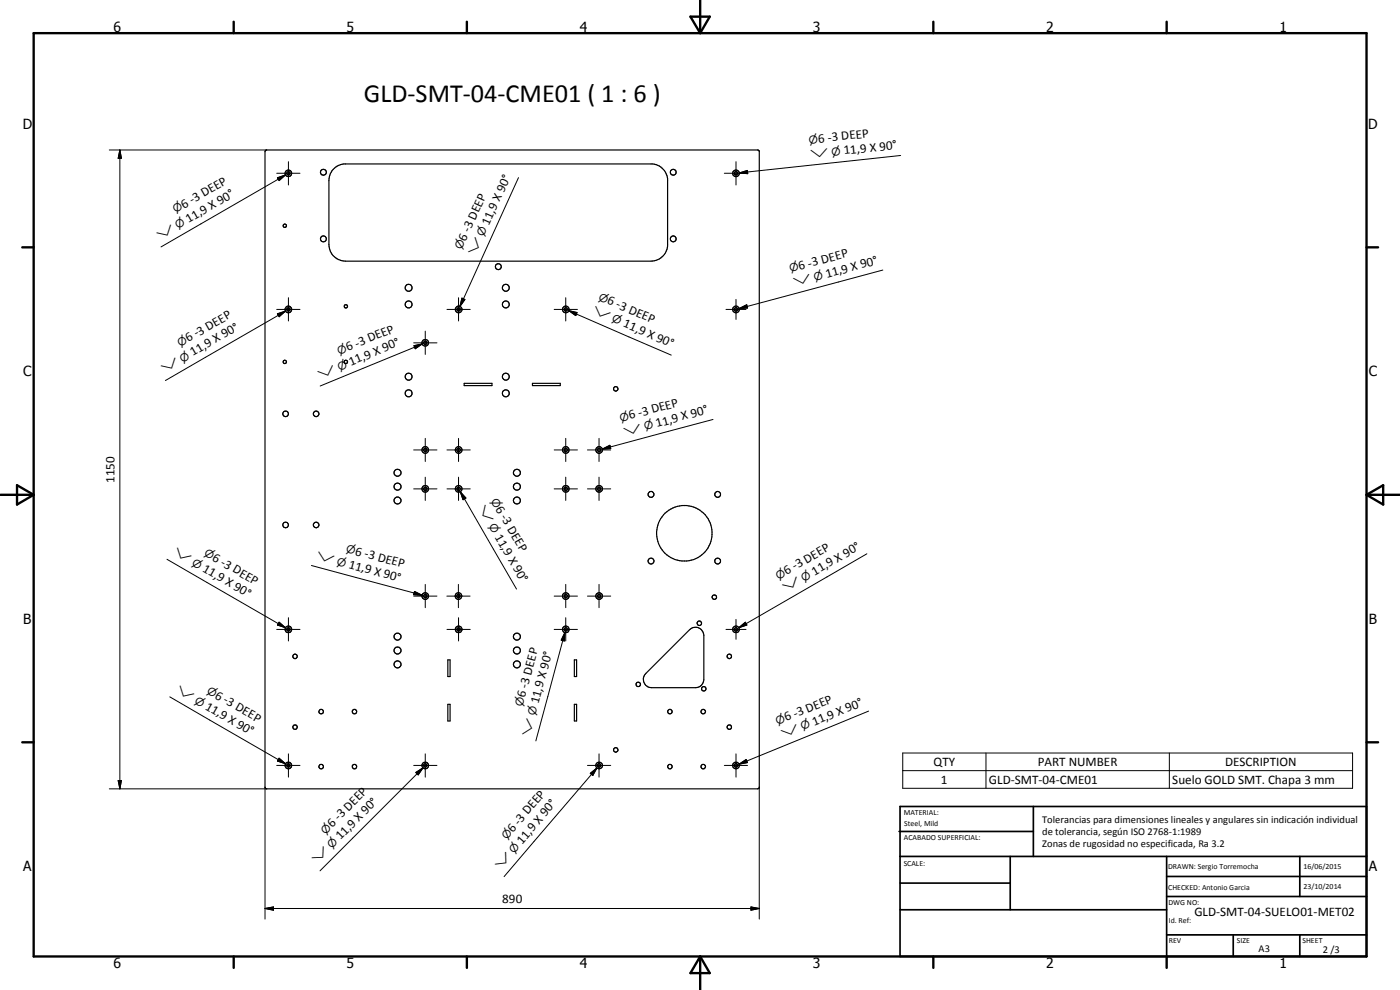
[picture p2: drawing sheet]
<svg xmlns="http://www.w3.org/2000/svg" width="420mm" height="297mm" viewBox="0 0 420 297" stroke-linecap="round" stroke-linejoin="round" font-family="sans-serif">
<g fill="none" stroke="#000" stroke-width=".35">
<path d="M79.7 45.1l147.7-.1 .4 .2 .1 191.1-.2 .3h-148l-.2-.4v-190.7zM100 50.8l1.2-1 2-.6h92.7a5.1 5.1 0 0 1 4.5 4.4v20.3a5 5 0 0 1-5 4.5h-91.7a5 5 0 0 1-5-5.1v-19.1l.4-2zM139.3 115h8.3v.7h-8.3zM159.8 115h8.3v.7h-8.3zM134.4 198h.7v5h-.7zM172.4 198h.6v5h-.6zM207 188.9a2.51 2.51 0 0 1 2.7-.5 2.51 2.51 0 0 1 1.5 2.3v13.1a2.52 2.52 0 0 1-2.5 2.5h-13.1a2.5 2.5 0 0 1-2.3-1.5 2.5 2.5 0 0 1 .5-2.7zM134.4 211.3h.7v5h-.7zM172.4 211.3h.6v5h-.6z"/>
<circle cx="86.5" cy="52" r="1"/>
<circle cx="86.5" cy="52" r=".5"/>
<circle cx="97.1" cy="51.7" r=".88"/>
<circle cx="202.1" cy="51.7" r=".86"/>
<circle cx="220.9" cy="52" r=".98"/>
<circle cx="220.9" cy="52" r=".51"/>
<circle cx="85.5" cy="67.7" r=".5"/>
<circle cx="97.1" cy="71.7" r=".89"/>
<circle cx="149.6" cy="80" r=".88"/>
<circle cx="202.1" cy="71.7" r=".88"/>
<circle cx="86.6" cy="92.8" r=".51"/>
<circle cx="86.6" cy="92.8" r=".99"/>
<circle cx="103.8" cy="91.9" r=".51"/>
<circle cx="122.6" cy="91.3" r="1.04"/>
<circle cx="122.6" cy="86.4" r="1.04"/>
<circle cx="137.6" cy="92.8" r=".5"/>
<circle cx="137.6" cy="92.8" r=".99"/>
<circle cx="151.8" cy="91.3" r="1.03"/>
<circle cx="151.8" cy="86.4" r="1.05"/>
<circle cx="169.8" cy="92.9" r=".98"/>
<circle cx="169.8" cy="92.8" r=".5"/>
<circle cx="220.9" cy="92.8" r="1"/>
<circle cx="220.9" cy="92.8" r=".51"/>
<circle cx="85.5" cy="108.6" r=".5"/>
<circle cx="103.8" cy="108.6" r=".51"/>
<circle cx="122.6" cy="113" r="1.03"/>
<circle cx="122.6" cy="118" r="1.05"/>
<circle cx="127.6" cy="102.8" r=".99"/>
<circle cx="127.6" cy="102.8" r=".5"/>
<circle cx="151.8" cy="118" r="1.03"/>
<circle cx="151.8" cy="113" r="1.03"/>
<circle cx="184.8" cy="116.7" r=".67"/>
<circle cx="85.7" cy="124.2" r=".83"/>
<circle cx="94.9" cy="124.2" r=".84"/>
<circle cx="127.6" cy="135" r=".98"/>
<circle cx="127.6" cy="135" r=".5"/>
<circle cx="137.6" cy="135" r=".5"/>
<circle cx="137.6" cy="135" r=".99"/>
<circle cx="169.8" cy="135" r=".98"/>
<circle cx="169.8" cy="135" r=".5"/>
<circle cx="179.8" cy="135" r=".5"/>
<circle cx="179.8" cy="135" r="1.01"/>
<circle cx="85.7" cy="157.5" r=".83"/>
<circle cx="94.9" cy="157.5" r=".83"/>
<circle cx="119.3" cy="146" r="1.05"/>
<circle cx="119.3" cy="141.8" r="1.04"/>
<circle cx="119.3" cy="150.2" r="1.04"/>
<circle cx="127.6" cy="146.6" r=".99"/>
<circle cx="127.6" cy="146.7" r=".5"/>
<circle cx="137.6" cy="146.7" r=".5"/>
<circle cx="137.6" cy="146.7" r="1"/>
<circle cx="155.1" cy="150.2" r="1.04"/>
<circle cx="155.1" cy="141.8" r="1.03"/>
<circle cx="155.1" cy="146" r="1.05"/>
<circle cx="169.8" cy="146.7" r=".98"/>
<circle cx="169.8" cy="146.7" r=".5"/>
<circle cx="179.8" cy="146.7" r=".51"/>
<circle cx="179.8" cy="146.7" r="1"/>
<circle cx="195.4" cy="148.3" r=".88"/>
<circle cx="205.4" cy="160" r="8.4"/>
<circle cx="215.4" cy="148.3" r=".88"/>
<circle cx="127.6" cy="178.9" r="1"/>
<circle cx="127.6" cy="178.9" r=".5"/>
<circle cx="137.6" cy="178.9" r="1"/>
<circle cx="137.6" cy="178.9" r=".51"/>
<circle cx="169.8" cy="178.9" r=".5"/>
<circle cx="169.8" cy="178.8" r="1.01"/>
<circle cx="179.8" cy="178.9" r=".5"/>
<circle cx="179.8" cy="178.9" r="1.01"/>
<circle cx="195.4" cy="168.3" r=".87"/>
<circle cx="214.4" cy="179.2" r=".65"/>
<circle cx="215.4" cy="168.3" r=".88"/>
<circle cx="86.5" cy="188.8" r=".49"/>
<circle cx="86.5" cy="188.8" r="1"/>
<circle cx="88.5" cy="196.9" r=".67"/>
<circle cx="119.3" cy="199.3" r="1.05"/>
<circle cx="119.3" cy="195.2" r="1.05"/>
<circle cx="119.3" cy="191" r="1.05"/>
<circle cx="137.6" cy="188.9" r=".5"/>
<circle cx="137.6" cy="188.8" r="1.01"/>
<circle cx="155.1" cy="191" r="1.05"/>
<circle cx="155.1" cy="199.3" r="1.04"/>
<circle cx="155.1" cy="195.2" r="1.03"/>
<circle cx="169.8" cy="188.8" r=".98"/>
<circle cx="169.8" cy="188.9" r=".5"/>
<circle cx="209.9" cy="187" r=".67"/>
<circle cx="218.9" cy="196.9" r=".67"/>
<circle cx="220.9" cy="188.8" r=".98"/>
<circle cx="220.9" cy="188.8" r=".51"/>
<circle cx="88.5" cy="218.2" r=".67"/>
<circle cx="96.4" cy="213.5" r=".66"/>
<circle cx="106.4" cy="213.5" r=".67"/>
<circle cx="191.5" cy="205.3" r=".66"/>
<circle cx="201" cy="213.5" r=".68"/>
<circle cx="211.1" cy="213.5" r=".67"/>
<circle cx="211.2" cy="206.7" r=".67"/>
<circle cx="218.9" cy="218.2" r=".67"/>
<circle cx="86.5" cy="229.7" r=".49"/>
<circle cx="86.6" cy="229.7" r=".99"/>
<circle cx="96.4" cy="230" r=".68"/>
<circle cx="106.4" cy="230" r=".69"/>
<circle cx="127.6" cy="229.7" r=".99"/>
<circle cx="127.6" cy="229.7" r=".5"/>
<circle cx="179.8" cy="229.7" r=".5"/>
<circle cx="179.8" cy="229.7" r=".99"/>
<circle cx="184.8" cy="225" r=".66"/>
<circle cx="201" cy="230" r=".66"/>
<circle cx="211" cy="230" r=".66"/>
<circle cx="220.9" cy="229.7" r=".5"/>
<circle cx="220.9" cy="229.7" r="1"/>
</g>
<g fill="none" stroke="#000" stroke-width=".71">
<path d="M10.1 9.9h400v277.1h-400zM70.1 6.5v3.4M140.1 6.5v3.4M207.2 5h5.8l-2.9 4.9zM210.1 0v9.9M280.1 6.5v3.4M350.1 6.5v3.4M6.7 74.2h3.4M410.1 74.2h3.5M.1 148.5h10M5.1 145.6l5 2.9-5 2.9zM410.1 148.5h10"/>
<path d="M410.1 148.5l5-2.9v5.8zM6.7 222.7h3.4M410.1 222.7h3.5M70.1 287v3.4M140.1 287v3.4M210.1 287v10M210.1 287l2.9 5h-5.8zM280.1 287v3.4M350.1 287v3.4"/>
</g>
<g fill="none" stroke="#000" stroke-width=".51">
<path d="M269.8 249.5h40.3M270.1 242h140v45h-140zM270.1 257h140M303.2 257v16M310.1 242v15M350.1 257v30M390.1 257v12M270.1 265h33.1M270.1 273h80M350.1 269h60M350.1 263h60M350.1 280.5h60"/>
<path d="M370.1 280.5v6.5M390.1 280.5v6.5"/>
</g>
<g fill="none" stroke="#000" stroke-width=".3">
<path d="M32.8 45h47.2M36 45l.4 2.5h-.9zM36 45v191.7M83 52h7M83.3 53.3l2.4-.8-1.9 1.7zM85.7 52.5l-37.4 21.6M86.6 48.5v7M155.6 53.3l-17.6 38.6M217.4 52h7M220.9 48.5v7M221.9 51.9l2.4-.8 .1 1zM270.3 46.7l-48.4 5.2"/>
<path d="M83 92.8h7M83.3 94.1l2.4-.8-1.9 1.7zM85.7 93.3l-36.1 20.9M86.6 89.3v7M127.6 99.4v6.9M134.1 92.8h7M137.6 89.3v7M138.6 89.5l.9 .4-1.5 2zM166.3 92.8h7M169.8 89.3v7M170.7 93.2l2.5 .6-.4 .9zM170.7 93.2l30.8 13.4"/>
<path d="M217.9 92.8h6M220.9 89.8v6M221.8 92.6l2.3-1.2 .3 1zM265 81l-43.2 11.6M124.2 102.9h6.9M124.2 103.7l2.5-.5-2.1 1.4zM126.7 103.2l-30.6 12.6M124.2 135h6.9M127.6 131.5v7M134.1 135h7M137.6 131.5v7M166.3 135h7"/>
<path d="M169.8 131.5v7M176.3 135h7M179.8 131.5v7M180.8 134.7l2.2-1.1 .3 1zM214 125.9l-33.2 8.8M124.2 146.7h6.9M127.6 143.2v7M134.1 146.7h7M137.6 143.2v7M138.1 147.5l1.7 1.9-.8 .5zM138.1 147.5l16.9 29.2M166.3 146.7h7"/>
<path d="M169.8 143.2v7M176.3 146.7h7M179.8 143.2v7M50.1 167.8l35.6 20.5M93.5 169.7l33.2 8.9M124.2 178.9h6.9M124.4 177.5l2.3 1.1-2.6-.2zM127.6 175.3v7M134.1 178.9h7M137.6 175.3v7M166.3 178.9h7M169.8 175.3v7"/>
<path d="M176.3 178.9h7M179.8 175.3v7M260.2 166.2l-38.5 22.1M83 188.8h7M83.8 186.7l1.9 1.6-2.4-.8zM86.6 185.3v7M134.1 188.8h7M137.6 185.3v7M166.3 188.8h7M169.5 189.8l-.1 2.5-1-.2zM169.5 189.8l-8.7 32.5M169.8 185.3v7"/>
<path d="M217.9 188.8h6M220.9 185.8v6M221.7 188.3l2-1.6 .4 .8zM51 209.1l34.7 20.1M260.7 213.4l-38.9 15.9M32.8 236.7h47.2M35.5 234.2h.9l-.4 2.5zM79.5 236.2v39.6M83 229.7h7M83.8 227.5l1.9 1.7-2.4-.9zM86.6 226.2v7M124.2 229.7h6.9"/>
<path d="M124.8 231.8l2.1-1.4-1.4 2.1zM126.9 230.4l-30.9 30.9M127.6 226.2v7M176.3 229.7h7M177.2 232l1.9-1.6-1.2 2.3zM179.1 230.4l-27.8 32.6M179.8 226.2v7M217.4 229.7h7M220.9 226.2v7M221.8 229.3l2.1-1.4 .4 .9zM227.9 236.2v39.6M270.9 225.9h135v10.6h-135z"/>
<path d="M270.9 231.2h135M295.9 225.9v10.6M350.9 225.9v10.6M79.5 272.6l2.6-.5v1zM79.5 272.6h148.4M225.4 272.1l2.5 .5-2.5 .5z"/>
</g>
<g fill="#000">
<path d="M36 45l.4 2.5h-.9zM83.3 53.3l2.4-.8-1.9 1.7zM221.9 51.9l2.4-.8 .1 1zM83.3 94.1l2.4-.8-1.9 1.7zM138.6 89.5l.9 .4-1.5 2zM170.7 93.2l2.5 .6-.4 .9zM221.8 92.6l2.3-1.2 .3 1zM124.2 103.7l2.5-.5-2.1 1.4zM180.8 134.7l2.2-1.1 .3 1zM138.1 147.5l1.7 1.9-.8 .5zM124.4 177.5l2.3 1.1-2.6-.2zM83.8 186.7l1.9 1.6-2.4-.8z"/>
<path d="M169.5 189.8l-.1 2.5-1-.2zM221.7 188.3l2-1.6 .4 .8zM35.5 234.2h.9l-.4 2.5zM83.8 227.5l1.9 1.7-2.4-.9zM124.8 231.8l2.1-1.4-1.4 2.1zM177.2 232l1.9-1.6-1.2 2.3zM221.8 229.3l2.1-1.4 .4 .9zM79.5 272.6l2.6-.5v1zM225.4 272.1l2.5 .5-2.5 .5z"/>
</g>
<text font-size="7.9" x="109.2" y="30.7">GLD-SMT-04-CME01 ( 1 : 6 )</text>
<g font-size="4.2">
<text x="34" y="9.6">6</text>
<text x="104" y="9.6">5</text>
<text x="174" y="9.6">4</text>
<text x="244" y="9.6">3</text>
<text x="314" y="9.6">2</text>
<text x="384" y="9.6">1</text>
<text x="6.8" y="38.7">D</text>
<text x="410.6" y="38.7">D</text>
<text x="7" y="112.9">C</text>
<text x="410.8" y="112.9">C</text>
<text x="7" y="187.1">B</text>
<text x="410.8" y="187.1">B</text>
<text x="7" y="261.4">A</text>
<text x="410.8" y="261.4">A</text>
<text x="34" y="290.4">6</text>
<text x="104" y="290.4">5</text>
<text x="174" y="290.4">4</text>
<text x="244" y="290.4">3</text>
<text x="314" y="290.4">2</text>
<text x="384" y="290.4">1</text>
</g>
<g font-size="3.9">
<text x="245.6" y="42.8" transform="rotate(-6 245.6 42.8)">6 -3 DEEP</text>
<text x="253.3" y="46.4" transform="rotate(-6 253.3 46.4)">11,9 X 90°</text>
<text x="55.1" y="62.7" transform="rotate(-30 55.1 62.7)">6 -3 DEEP</text>
<text x="56.6" y="66.8" transform="rotate(-30 56.6 66.8)">11,9 X 90°</text>
<text x="146.7" y="67.8" transform="rotate(-66 146.7 67.8)">11,9 X 90°</text>
<text x="139.7" y="72.6" transform="rotate(-66 139.7 72.6)">6 -3 DEEP</text>
<text x="240" y="81" transform="rotate(-15 240 81)">6 -3 DEEP</text>
<text x="248.1" y="83.4" transform="rotate(-15 248.1 83.4)">11,9 X 90°</text>
<text x="182" y="91" transform="rotate(23 182 91)">6 -3 DEEP</text>
<text x="186.8" y="97.9" transform="rotate(23 186.8 97.9)">11,9 X 90°</text>
<text x="56.5" y="102.7" transform="rotate(-30 56.5 102.7)">6 -3 DEEP</text>
<text x="57.9" y="106.9" transform="rotate(-30 57.9 106.9)">11,9 X 90°</text>
<text x="104.4" y="105.4" transform="rotate(-22 104.4 105.4)">6 -3 DEEP</text>
<text x="105.3" y="109.8" transform="rotate(-22 105.3 109.8)">11,9 X 90°</text>
<text x="189" y="125.8" transform="rotate(-15 189 125.8)">6 -3 DEEP</text>
<text x="197.1" y="128.2" transform="rotate(-15 197.1 128.2)">11,9 X 90°</text>
<text x="34.4" y="144.9" transform="rotate(-90 34.4 144.9)">1150</text>
<text x="148.6" y="152.7" transform="rotate(60 148.6 152.7)">6 -3 DEEP</text>
<text x="148.5" y="161.1" transform="rotate(60 148.5 161.1)">11,9 X 90°</text>
<text x="63.5" y="168" transform="rotate(30 63.5 168)">6 -3 DEEP</text>
<text x="106.4" y="166.4" transform="rotate(15 106.4 166.4)">6 -3 DEEP</text>
<text x="60.6" y="171.4" transform="rotate(30 60.6 171.4)">11,9 X 90°</text>
<text x="104.5" y="170.4" transform="rotate(15 104.5 170.4)">11,9 X 90°</text>
<text x="236" y="172.6" transform="rotate(-30 236 172.6)">6 -3 DEEP</text>
<text x="244.5" y="172.8" transform="rotate(-30 244.5 172.8)">11,9 X 90°</text>
<text x="64.3" y="209.3" transform="rotate(30 64.3 209.3)">6 -3 DEEP</text>
<text x="157.6" y="209.4" transform="rotate(-75 157.6 209.4)">6 -3 DEEP</text>
<text x="61.4" y="212.6" transform="rotate(30 61.4 212.6)">11,9 X 90°</text>
<text x="161.6" y="211.4" transform="rotate(-75 161.6 211.4)">11,9 X 90°</text>
<text x="236" y="216.5" transform="rotate(-22 236 216.5)">6 -3 DEEP</text>
<text x="244.3" y="217.8" transform="rotate(-22 244.3 217.8)">11,9 X 90°</text>
<text x="280.2" y="229.9">QTY</text>
<text x="311.5" y="229.8">PART NUMBER</text>
<text x="367.7" y="229.9">DESCRIPTION</text>
<text x="282.4" y="235.2">1</text>
<text x="296.8" y="235.2">GLD-SMT-04-CME01</text>
<text x="351.8" y="235.2">Suelo GOLD SMT. Chapa 3 mm</text>
<text x="99.6" y="248.5" transform="rotate(-45 99.6 248.5)">6 -3 DEEP</text>
<text x="153.9" y="249.9" transform="rotate(-49 153.9 249.9)">6 -3 DEEP</text>
<text x="102.1" y="252.1" transform="rotate(-45 102.1 252.1)">11,9 X 90°</text>
<text x="156.7" y="253.4" transform="rotate(-49 156.7 253.4)">11,9 X 90°</text>
<text x="150.7" y="271">890</text>
<text x="358.5" y="275">GLD-SMT-04-SUELO01-MET02</text>
</g>
<g font-size="3.3">
<text x="242.9" y="43.1" transform="rotate(-6 242.9 43.1)">n</text>
<text x="243.3" y="47.4" transform="rotate(-6 243.3 47.4)">w</text>
<text x="249.6" y="46.8" transform="rotate(-6 249.6 46.8)">n</text>
<text x="52.7" y="64.1" transform="rotate(-30 52.7 64.1)">n</text>
<text x="48" y="71.9" transform="rotate(-30 48 71.9)">w</text>
<text x="53.4" y="68.7" transform="rotate(-30 53.4 68.7)">n</text>
<text x="145.1" y="71.2" transform="rotate(-66 145.1 71.2)">n</text>
<text x="138.5" y="75.1" transform="rotate(-66 138.5 75.1)">n</text>
<text x="142.6" y="76.9" transform="rotate(-66 142.6 76.9)">w</text>
<text x="237.3" y="81.7" transform="rotate(-15 237.3 81.7)">n</text>
<text x="179.4" y="89.9" transform="rotate(23 179.4 89.9)">n</text>
<text x="238.4" y="85.9" transform="rotate(-15 238.4 85.9)">w</text>
<text x="244.5" y="84.3" transform="rotate(-15 244.5 84.3)">n</text>
<text x="177.7" y="93.9" transform="rotate(23 177.7 93.9)">w</text>
<text x="183.5" y="96.4" transform="rotate(23 183.5 96.4)">n</text>
<text x="54" y="104.1" transform="rotate(-30 54 104.1)">n</text>
<text x="101.8" y="106.5" transform="rotate(-22 101.8 106.5)">n</text>
<text x="49.3" y="111.9" transform="rotate(-30 49.3 111.9)">w</text>
<text x="54.7" y="108.8" transform="rotate(-30 54.7 108.8)">n</text>
<text x="96" y="113.6" transform="rotate(-22 96 113.6)">w</text>
<text x="101.8" y="111.2" transform="rotate(-22 101.8 111.2)">n</text>
<text x="186.3" y="126.5" transform="rotate(-15 186.3 126.5)">n</text>
<text x="187.5" y="130.8" transform="rotate(-15 187.5 130.8)">w</text>
<text x="193.6" y="129.2" transform="rotate(-15 193.6 129.2)">n</text>
<text x="143.5" y="152.4" transform="rotate(60 143.5 152.4)">w</text>
<text x="147.2" y="150.2" transform="rotate(60 147.2 150.2)">n</text>
<text x="146.6" y="157.9" transform="rotate(60 146.6 157.9)">n</text>
<text x="51.9" y="166.4" transform="rotate(30 51.9 166.4)">w</text>
<text x="61" y="166.6" transform="rotate(30 61 166.6)">n</text>
<text x="94.8" y="167.8" transform="rotate(15 94.8 167.8)">w</text>
<text x="103.7" y="165.7" transform="rotate(15 103.7 165.7)">n</text>
<text x="57.4" y="169.5" transform="rotate(30 57.4 169.5)">n</text>
<text x="100.9" y="169.5" transform="rotate(15 100.9 169.5)">n</text>
<text x="233.6" y="174" transform="rotate(-30 233.6 174)">n</text>
<text x="235.8" y="177.8" transform="rotate(-30 235.8 177.8)">w</text>
<text x="241.3" y="174.6" transform="rotate(-30 241.3 174.6)">n</text>
<text x="52.7" y="207.6" transform="rotate(30 52.7 207.6)">w</text>
<text x="61.8" y="207.9" transform="rotate(30 61.8 207.9)">n</text>
<text x="58.2" y="210.8" transform="rotate(30 58.2 210.8)">n</text>
<text x="156.8" y="212.1" transform="rotate(-75 156.8 212.1)">n</text>
<text x="160.6" y="214.9" transform="rotate(-75 160.6 214.9)">n</text>
<text x="159" y="221" transform="rotate(-75 159 221)">w</text>
<text x="233.4" y="217.5" transform="rotate(-22 233.4 217.5)">n</text>
<text x="235" y="221.6" transform="rotate(-22 235 221.6)">w</text>
<text x="240.9" y="219.2" transform="rotate(-22 240.9 219.2)">n</text>
<text x="97.7" y="250.4" transform="rotate(-45 97.7 250.4)">n</text>
<text x="99.6" y="254.8" transform="rotate(-45 99.6 254.8)">n</text>
<text x="152.1" y="252.1" transform="rotate(-49 152.1 252.1)">n</text>
<text x="154.3" y="256.2" transform="rotate(-49 154.3 256.2)">n</text>
<text x="95.1" y="259.2" transform="rotate(-45 95.1 259.2)">w</text>
<text x="150.2" y="261" transform="rotate(-49 150.2 261)">w</text>
</g>
<g font-size="3.1">
<text x="312.7" y="246.8">Tolerancias para dimensiones lineales y angulares sin indicación individual</text>
<text x="312.7" y="250.4">de tolerancia, según ISO 2768-1:1989</text>
<text x="312.7" y="254">Zonas de rugosidad no especificada, Ra 3.2</text>
<text x="377.7" y="285.6">A3</text>
<text x="397" y="285.9">2 /3</text>
</g>
<g font-size="2.4">
<text x="271.2" y="244.4">MATERIAL:</text>
<text x="271.3" y="252">ACABADO SUPERFICIAL:</text>
<text x="271.4" y="247.9">Steel, Mild</text>
<text x="271.2" y="259.7">SCALE:</text>
<text x="350.6" y="260.8">DRAWN: Sergio Torremocha</text>
<text x="391.2" y="260.6">16/06/2015</text>
<text x="350.6" y="267">CHECKED: Antonio Garcia</text>
<text x="391.2" y="266.7">23/10/2014</text>
<text x="350.6" y="271.4">DWG NO:</text>
<text x="350.8" y="276.9">Id. Ref:</text>
<text x="350.8" y="282.8">REV</text>
<text x="371.2" y="282.9">SIZE</text>
<text x="390.9" y="282.9">SHEET</text>
</g>
</svg>
